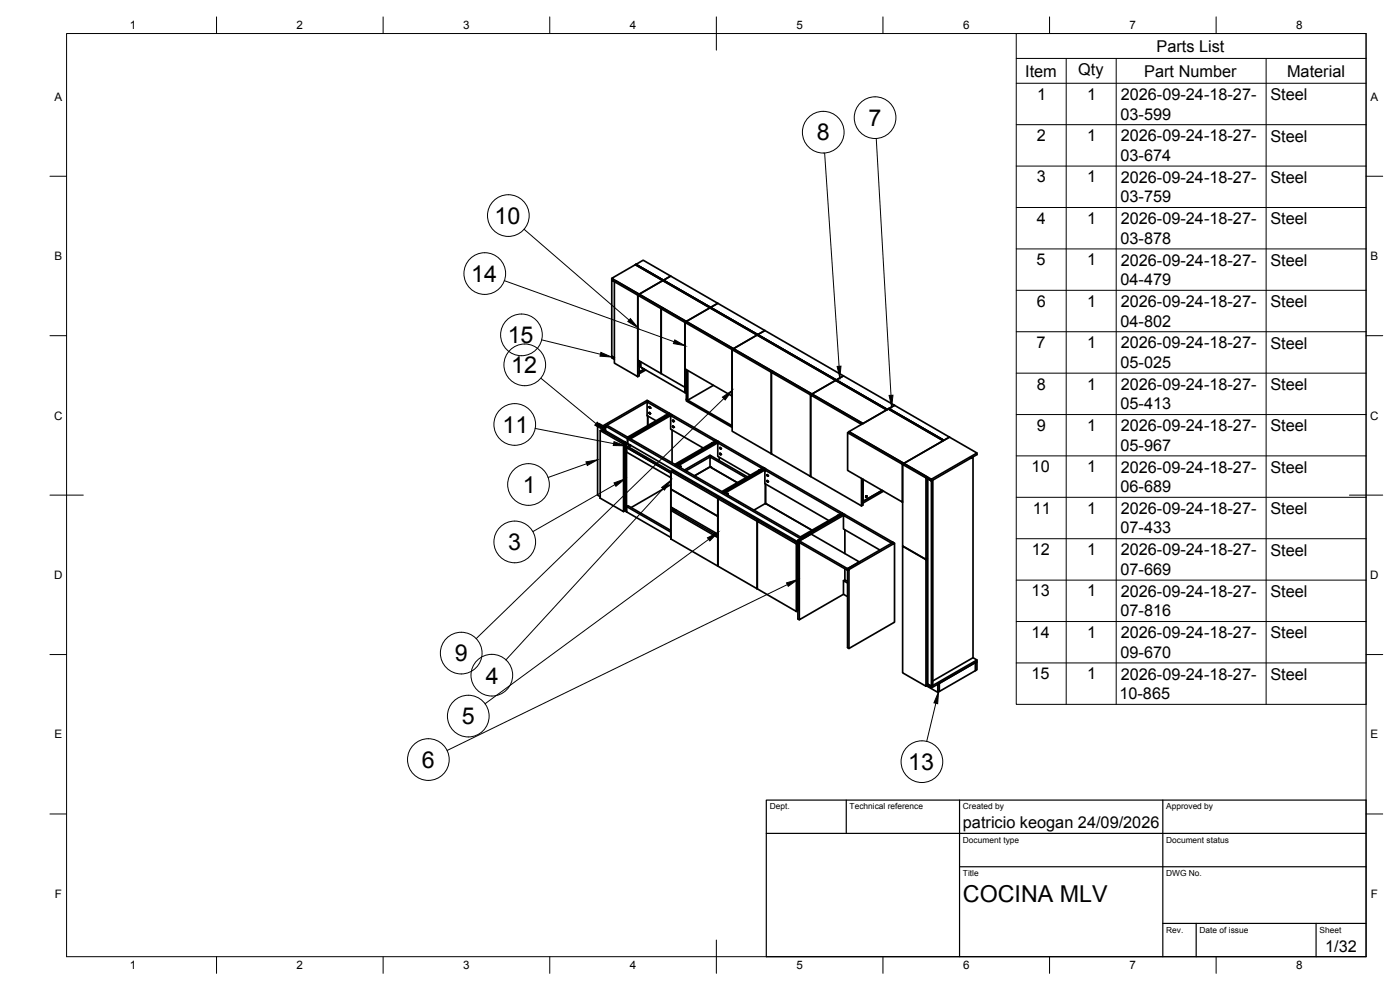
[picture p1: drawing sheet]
<svg xmlns="http://www.w3.org/2000/svg" width="420mm" height="297mm" viewBox="0 0 420 297" stroke-linecap="round" stroke-linejoin="round" font-family="sans-serif">
<!-- layer: Visible -->
<g fill="#000">
<circle cx="190.9" cy="79.3" r=".25"/>
<circle cx="199.1" cy="84.1" r=".25"/>
<circle cx="188.3" cy="131.2" r=".25"/>
<circle cx="188.8" cy="131.4" r=".25"/>
<circle cx="188.8" cy="133.5" r=".25"/>
<circle cx="195.1" cy="122.5" r=".25"/>
<circle cx="201.9" cy="126.1" r=".25"/>
<circle cx="291.3" cy="137.3" r=".25"/>
<circle cx="291.3" cy="137.5" r=".25"/>
<circle cx="291.5" cy="137.4" r=".25"/>
<circle cx="213.2" cy="140.2" r=".25"/>
</g>
<g fill="none" stroke="#000" stroke-width=".51">
<path d="M190.7 79.4l8.2 4.8M190.7 79.4l8.2 4.8-7.1 4.1M190.7 79.4l-7.1 4.1 8.2 4.8M190.7 79.4l22.5 12.9-.1 .1M190.9 79.3l8.2 4.8M190.9 79.3l2.1-1.2 8.3 4.7-2.2 1.3M183.6 83.5v.5l.8 .5M184.4 84.5l7 4v24.5l-7-4zM184.4 84.5l.4-.2 7 4M184.4 84.5l-.8-.5v22.9l.8 .4-.8-.4v.5l.8 .4M191.5 88.6l6.9 4v19.5l-6.9-4zM191.8 88.3l-.4 .2"/>
<path d="M191.8 88.3l7.1-4.1 14.2 8.2-7.1 4.1zM191.9 88.3l6.9 4.1M191.9 88.3l-.4 .3M198.5 92.6l7 4.1v19.5l-7-4.1zM198.5 92.6l.4-.2 7.1 4.1-.5 .2M198.8 92.3l-.4 .3M198.9 84.2l14.2 8.2M199.1 84.1l14.2 8.1M199.1 84.1l2.2-1.3 14.1 8.2-2.1 1.2M199.1 84.1l14.1 8.2M205.6 96.7l14.1 8.2v13.9l-14.1-8.1zM205.6 96.7l.4-.2 14.1 8.2"/>
<path d="M213.1 92.4l14.1 8.1M213.1 92.4l14.1 8.1-7.1 4.2M213.1 92.4l-7.1 4 14.1 8.3M213.1 92.4l37.9 21.6-.2 .1M213.2 92.3l14.2 8.1zM213.2 92.3h.1M213.3 92.2l14.1 8.2M213.3 92.2l2.1-1.2 14.2 8.2-2.2 1.2M191.8 111.6l1.6-.8-1.6 .8v-3.3v4.5l-.4 .2M191.8 111.6h.1M191.8 109.8l.5 .3v-1.6v1.6l13.2 7.7v-1.6M192.6 110.3l.2 .1"/>
<path d="M192.7 110.4h.1M192.8 110.4h.1M193.8 111l-2 1.1M198.5 112l-.1 .1M206 115.9l-.5 .3M206.4 111.2v8.9M214.1 115.6l-7.7 4.5-.4-.3v-8.9v7.1l-.5-.3M219.7 118.8v8.9l-13.7-7.9v.5l13.7 7.9M219.7 104.9l11.8 6.8v24.4l-11.8-6.7zM219.7 118.8h.1M220.1 104.6l-.4 .3M220.2 104.7l11.7 6.8"/>
<path d="M220.2 104.7l-.5 .2M227.2 100.5l23.6 13.6-7.1 4.2M227.2 100.5l-7.1 4.1 23.6 13.6M227.2 100.5l23.6 13.6M227.4 100.4l23.6 13.6M227.4 100.4l2.2-1.2 23.5 13.6-2.1 1.2M227.4 100.4h.1M231.5 111.7l11.7 6.8v24.4l-11.7-6.7zM231.9 111.4l-.4 .3M231.9 111.5l11.8 6.8M231.9 111.5l-.4 .2M243.3 118.5l.4-.2 15.3 8.8"/>
<path d="M243.7 118.2l-.5 .3M243.7 118.2l7.1-4.1 15.3 8.9-7.1 4.1zM243.7 118.2v.1M250.8 114.1l15.3 8.9M251 114l15.3 8.9M251 114l2.1-1.2 15.4 8.8-2.2 1.3M251 114l15.3 8.9-15.5-8.8M179.3 127.3l.5-.2 1.6 .9v1.4v-1.4l13.2-7.6-.4-.3-13.2 7.7 .4 .2-.4 .3M180.1 129.2l7 4v20.3l-7-4zM180.1 129.2l.5-.2 7 4v20.3l-.5 .2M181 129.2v-.9l-1.7-1v21.3l.8 .4M181.7 129.3v-1.5l6.6 3.9v1.4l-.7-.3"/>
<path d="M181.7 127.8l.5-.2 6.6 3.8-.5 .3 .5-.3M181.7 129.3l5.8 3.3M181.7 129.3l-.3 .1M187.2 132.7h.1M187.2 132.6l.4 .2M187.2 132.6v.2M187.3 132.6l.3 .2M187.3 132.7l.3 .1M187.3 132.6h-.1M187.3 132.6h.1M187.5 132.5l-.2 .1M187.6 134h.1"/>
<path d="M187.6 133l-.5 .2M187.6 132.8h-.3M187.6 134l-.1 19.3M187.6 134l13.8 8v19.3M187.6 134l.4 .2v19.4l-.4-.3zM187.6 132.8h.1M187.7 132.7h.1M188 134.2l13.3 7.7v1.4l-13.3-7.7zM188.3 131.2l12.6-7.2 .4 .2-12.5 7.2zM188.3 133.1l-.7 .4 13.8 7.9 .4-.2 14.1 8.2M188.3 133.1v-1.4l51.9 29.9 .4-.2M188.3 133.1l-.7 .4v.5"/>
<path d="M188.3 133.1l.7 .4M188.7 133.6h.1M188.7 133.5l.1 .2h.3M188.8 131.4l12.5-7.2 .4 .2-12.5 7.3zM188.8 131.4l51.8 30M188.8 133.5l.3 .2M188.8 133.5l.4 .2M188.8 133.5v.1M189.1 133.4h-.3M189.2 133.7h-.1M189.2 133.7l50.1 28.8h-.2M189.2 133.6h.1"/>
<path d="M194.2 120.6l.4-.2 6.3 3.6-.5 .2-6.2-3.6v4.1l2.7 1.5M194.4 124.8v2.9M194.8 123.9l.4 .1M194.8 122.1l.4 .2M194.8 123.9l.2 .3 .2-.1M194.8 122.2l.2 .3 .2-.1M194.8 123.8h.2l.2 .2M194.8 122.1l.2-.1 .2 .3M194.8 123.9l.4 .2M194.8 122.2l.4 .2M194.8 122.1v.1M194.8 123.9h.1"/>
<path d="M194.8 122.2l.4 .1M194.8 122h.1M194.8 123.7v.1M194.9 123.9h.1M194.9 122.1h.1M195.1 124.2h.1M195.1 122.3h.1M195.1 124v.1M199.5 124.7h.1M199.6 124.7h-.1M201.3 124.7l.4-.3 13.3 7.7-.4 .3-13.3-7.7v4.1l9.7 5.6M201.7 129v9.9"/>
<path d="M201.9 128l.1 .3 .2-.1M201.9 126.3l.1 .2h.2M201.9 128l.3 .2M201.9 126.2l.3 .3M201.9 126.2h.1M201.9 127.9v.1M201.9 126.2l.3 .2M201.9 127.8v.1M201.9 128h.1M201.9 127.8l.3 .3zM201.9 126.1l.3 .3zM202.2 126.5h.1"/>
<path d="M202.2 128.3h.1M202.2 126.4h.1M202.2 128.1v.1M202.5 139.3l12.5-7.2 .4 .3-12.5 7.2zM202.9 139.6l12.5-7.2 .4 .2-12.5 7.2zM204.3 139.9h.1M204.3 140h.1M204.3 140l-.4 .2M204.3 139.9h-.2l-.1 .2M213.1 137.1l.4-.3 10.8 6.3M213.6 132.9h.1M215.4 132.9l.4-.3 13.3 7.7-.4 .2-13.3-7.6v4l9.8 5.7"/>
<path d="M215.8 137.2v1M216 136.1l.4 .2M216 134.4l.4 .1M216 136.2l.2 .2h.2M216 136.1l.2-.1 .2 .3M216 134.3h.2l.2 .3M216 136.2l.4 .1M216 134.4l.3 .3zM216 134.4h.1M216 136.1h.1M216 136h.1M216 134.3h.1"/>
<path d="M216.1 136.1h.1M216.1 134.4h.1M216.3 136.4h.1M216.3 134.7h.1M216.4 134.5v.1M231.5 136.1h.1M254.4 129.8l16.4 9.5v11.4l-16.4-9.6zM254.8 129.5v.1M254.8 129.6l16.5 9.5M254.8 129.6l-.4 .2M258.6 127.3l-15.3-8.8v24.5l15.3 8.8M266.6 122.7l16.5 9.5-11.8 6.9 13.6-7.9"/>
<path d="M266.6 122.7l-11.8 6.8 24.7 14.3 13.7-7.9-8.3-4.7M266.6 122.7l16.5 9.5M266.8 122.6l16.4 9.5-16.6-9.4M266.8 122.6l16.5 9.5M266.8 122.6l1.7-1 16.4 9.6M270.9 139.3l7 4.1v24.4l-7-4zM270.9 139.3l.4-.2 7 4v24.5l-.4 .2M271.3 139.1l-.5 .2M284.9 131.2l-1.6 .9M291.3 137.5l-11.8 6.8-1.2-.7v61.6M291.3 137.3l.2-.2-.2 .4zM291.4 137.3l-.1 .1"/>
<path d="M291.5 137.3l-.2 .1M291.5 137.1h.1M292 137.1v60.2l-12 7M293.2 135.9v.5l-1.7 1v-.3l-.2 .4M188 152l13.3 7.6v1.7l-13.3-7.7zM188 152l.4-.3 12.9 7.5M201.3 145.4l-11.9 6.9M201.4 141.4l14 8.2v5.3l-14-8.1zM201.4 146.8l14 8.1v5.4l-14-8.2zM201.4 153.1l14 8.2v8.5l-14-8.1zM201.4 153.1l.4-.2 13.7 7.9v-.6M201.4 146.8h.1"/>
<path d="M201.7 152.4v.5M202.2 152.6v.5M203 153.1l-.5 .2M204 140.1v.1M204.3 140l-.3 .2M204.3 140l-.1 .3M205.4 141l7.7-4.4 .4 .2-7.7 4.5M213.1 140.1h.1M213.1 140.1v-3l10.8 6.2M213.1 140.1l-4.7 2.7 4.7-2.7 8.2 4.7M213.1 140.1l8.2 4.7M215.5 149.6l11.7 6.8v20.2l-11.7-6.7z"/>
<path d="M215.5 149.6l.4-.2 11.7 6.8M215.5 154.8l-.1 .1M215.5 154.9h-.1M215.9 149.3l-.5 .3M216.6 147.5l12.5-7.2 .5 .2-12.5 7.3zM217.1 147.8l12.5-7.3 .4 .3-12.5 7.2zM218.1 148.3h.1M218.4 148.2l-.3 .1M218.4 148h.1M218.4 148.2h.1M218.4 148.2l-.3 .2M218.5 148.1l-.2 .4"/>
<path d="M218.5 148.1l-.4 .2M218.5 148.1l-.2-.1-.2 .3M227.3 156.4l11.7 6.8v20.3l-11.7-6.8zM227.3 156.4l.4-.2 11.7 6.7v20.3l-.4 .3M227.6 156.2l-.4 .2M227.8 141h.1M227.8 141l-.1 .1M229.6 141l.4-.2 22.7 13.1-.4 .2-22.7-13.1v4.1l19.2 11.1M229.7 151h.1M229.7 151.1l-3.4 2M229.7 145.2v5.8l14 8.1-14-8zM229.8 151.1h.1"/>
<path d="M229.9 151.1h.1M230.1 142.6l.2 .3 .2-.1M230.1 142.5l.2-.1 .2 .3M230.1 144.3l.3 .3zM230.1 142.5l.4 .2M230.1 142.6l.4 .2M230.2 144.3l.3 .2M230.2 142.6l.3 .1M230.2 144.2h.1M230.2 144.2l.3 .3zM230.2 142.4h.1M230.2 144.3h.1"/>
<path d="M230.2 142.5v.1M230.4 144.6h.1M230.5 142.9h-.1M230.5 142.7v.1M230.5 144.4v.1M243.3 142.9h-.1M251.4 154.7h.1M251.4 154.6l-.1 .1M253.1 154.6l.5-.2 14.4 8.3-.4 .3-14.5-8.4v4.1l11 6.3M253.6 159v7.1M258.6 143.6v8.2M259 150.4l5.7-3.3-5.7 3.3v-6.6v7.7l-.4 .3"/>
<path d="M259 150.4h.1M259.8 149.2h.1M259.9 148.8l.1 .4zM260 148.8l.2 .1-.2 .3M260 148.8l-.1 .4v-.4M260 149.1h.1M260.1 148.8h.1M265.2 147.4l-6.2 3.5M270.9 150.6l-.1 .1M278.3 143.1l-.4 .3M278.3 143.6l1.2 .7v61.6l-1.2-.7zM279.5 143.8v.5l.5-.3v61.7l-.5 .2"/>
<path d="M215.5 160.2l-.1 .1M215.5 161.2l-.1 .1M215.5 169.8h-.1M227.3 176.6h-.1M239 162.7h.1M239.1 162.5l.4 .3-.4-.2v.2h.3l-.3-.2M239.1 162.5v.1M239.1 162.6h.1M239.4 163.9h.1M239.4 162.9l-.4 .3M239.4 163.4l.1 .5M239.5 163.9l-.1 19.3"/>
<path d="M239.5 162l.4 .3M239.9 162.3l13.7-7.9-.5-.3-13.6 7.9v23.7l.4 .3M239.9 162.3v23.7l13.2-7.7M239.9 162.3l3.5-2.1 14.5 8.4-3.5 2zM239.9 162.3v.5l14.5 8.3v-.5l.4 .3M240.2 161.1l12.5-7.2 .4 .2-12.5 7.3zM253.1 174.2l.5-.2 .8 .4M253.6 170.7v3.3M254.4 174.9l-1.3-.7v4.1l1.3 .7M254.8 170.9l13.7-7.9v23.7l-13.7 7.9zM268.5 163l-.5-.3-13.6 7.9v23.7l.4 .3M270.9 163.9l7 4v38l-7-4z"/>
<path d="M271 163.8l-.1 .1M278.2 167.6l.1 38.1-.4 .2M278.3 167.7l-.4 .2M292 197.3l1.2 .7-13.7 7.9-1.2-.7M292.8 198.8l.4-.3v2.5l-.4 .2zM293.2 198v.5l-13.7 7.9-1.2-.7M278.1 205.8l3.4 1.9v-2.4l.4-.3v2.5l-.4 .2M278.3 205.2h.1M279.5 205.9v.5M281.9 205l10.9-6.2v2.4l-10.9 6.3z"/>
</g>
<!-- layer: Visible Narrow -->
<g fill="none" stroke="#000" stroke-width=".3">
<path d="M192.6 110.3l.1 .1M187.2 132.7h.1M187.3 132.6h.1M187.5 132.6l.1 .1M187.6 132.8l-.2 .1M187.6 132.8h.1M187.7 132.7l-.1 .1M188.7 133.6l.4 .2M188.8 133.5h.1M189.1 133.5h.1M189.2 133.7h.1M189.2 133.6v.1"/>
<path d="M194.8 122.2h.1M194.8 123.9h.1M194.8 122l.4 .3M194.8 123.7l.4 .3M195.2 122.4h.1M195.2 124.1h.1M195.2 122.4h-.1M195.2 124.1l-.1 .1M199.6 124.7h-.1M201.9 126.2h.1M201.9 128h.1M201.9 126.1l.3 .3"/>
<path d="M201.9 127.8l.3 .3M202.2 126.5h.1M202.2 128.2h.1M202.2 126.4v.1M202.2 128.2v.1M204.3 139.8l-.4 .3M213.7 132.8h.1M216 134.4h.1M216 136.2h.1M216.1 134.2l.3 .3M216.1 136l.3 .3M216.4 134.6h.1"/>
<path d="M216.4 136.4h.1M216.4 134.6l-.1 .1M216.4 136.3l-.1 .1M204.3 140h.1M218.4 148l-.3 .3M218.4 148.2h.1M227.9 141h-.1M230.1 142.6h.1M230.1 144.3h.1M230.2 144.3h.1M230.2 142.6h.1M230.2 142.4l.3 .3"/>
<path d="M230.2 144.1l.3 .3M230.5 142.8h.1M230.5 144.5h.1M230.5 142.8v.1M230.5 144.5v.1M251.4 154.6h.1M259.9 148.8l-.1 .4M260 149.2h.1M260 148.8h.1M260 148.7h.1M239 162.7h.1M239.1 162.5v.1"/>
<path d="M239.4 162.5l.1 .1M239.4 162.8h-.3"/>
</g>
<!-- layer: BORDER -->
<g fill="none" stroke="#000" stroke-width=".3">
<path d="M20 10.1h390v276.9h-390zM65 5.1v5M115 5.1v5M165 5.1v5M215 5.1v10M265 5.1v5M315 5.1v5M365 5.1v5M15 52.9h5M410 52.9h5M15 100.7h5M410 100.7h5"/>
<path d="M15 148.6h10M405 148.6h10M15 196.4h5M410 196.4h5M15 244.2h5M410 244.2h5M65 287v5M115 287v5M165 287v5M215 282.1v9.9M265 287v5M315 287v5"/>
<path d="M365 287v5"/>
</g>
<!-- layer: TITLEBLOCK -->
<path d="M230 240.1h180v46.9h-180zM230 250h180M254 240.1v9.9M288 240.1v46.9M349 240.1v46.9M288 260.1h122M349 277.1h61M359 277.1v9.9M395 277.1v9.9" fill="none" stroke="#000" stroke-width=".36"/>
<!-- layer: Parts Lists -->
<g fill="none" stroke="#000" stroke-width=".3">
<path d="M305 10.1h105v201.2h-105zM305 17.5h105M320 17.5v193.8M335 17.5v193.8M380 17.5v193.8M305 25h105M305 37.4h105M305 49.8h105M305 62.3h105M305 74.7h105M305 87.1h105M305 99.5h105"/>
<path d="M305 112h105M305 124.4h105M305 136.8h105M305 149.2h105M305 161.6h105M305 174.1h105M305 186.5h105M305 198.9h105"/>
</g>
<!-- layer: Balloons -->
<g fill="none" stroke="#000" stroke-width=".3">
<circle cx="247.1" cy="39.7" r="6.3"/>
<circle cx="262.6" cy="35.3" r="6.3"/>
<circle cx="152.6" cy="64.7" r="6.3"/>
<circle cx="145.5" cy="82.1" r="6.3"/>
<circle cx="156.5" cy="100.5" r="6.3"/>
<circle cx="157.5" cy="109.5" r="6.3"/>
<circle cx="154.5" cy="127.4" r="6.3"/>
<circle cx="158.6" cy="145.4" r="6.3"/>
<circle cx="154.5" cy="162.6" r="6.3"/>
<circle cx="138.4" cy="196" r="6.3"/>
<circle cx="140.5" cy="214.9" r="6.3"/>
<circle cx="147.6" cy="202.6" r="6.3"/>
<circle cx="128.6" cy="227.9" r="6.3"/>
<circle cx="276.7" cy="228.5" r="6.3"/>
</g>
<!-- layer: 0 -->
<g fill="#000" stroke="#000" stroke-width=".3">
<path d="M189.2 95.6l2.3 2.7-3.1-1.8zM180.3 105.7l3.3 1.4-3.5-.2zM202.5 102l3.1 1.7-3.5-.6zM216.8 119.2l2.9-2.1-2.1 2.9zM251.2 109.9h1.2l-.3 3.5zM266.8 118.6h1.2l-.4 3.5zM175.9 138.6l3.4-.6-3 1.7zM179.2 126.7l2.4 2.6-3.1-1.7zM184.3 132.5l3.3 1.3-3.6-.1zM184.3 144.9l3.3-1.2-2.8 2.2zM198.6 146.3l2.8-2.2-2 3zM212.3 161.4l3.2-1.6-2.5 2.5z"/>
<path d="M236.1 174.9l3.4-1-2.9 2zM281.7 207.6l-.3 3.5-1.1-.2z"/>
</g>
<g fill="none" stroke="#000" stroke-width=".3">
<path d="M247.5 45.9l4.3 64M263 41.6l4.4 77M157.3 68.8l31.5 27.2M151.4 84.2l50.9 18.3M162.3 113.5l16.6 13.6M162.6 102l17.6 4.3M217.2 119.6l-74.3 72M160.6 128.6l23.6 4.5M176.1 139.1l-11.6 4.2M184.6 145.4l-24.7 14.1M199 146.7l-47.2 51.3M212.7 161.8l-67.1 49.4"/>
<path d="M236.3 175.4l-102.1 49.8M280.9 211l-2.8 11.5"/>
</g>
<g font-size="7">
<text x="260.7" y="37.8">7</text>
<text x="245.1" y="42.1">8</text>
<text x="148.4" y="67.2">10</text>
<text x="141.4" y="84.6">14</text>
<text x="152.4" y="103">15</text>
<text x="153.4" y="112">12</text>
<text x="150.9" y="129.9">11</text>
<text x="156.9" y="147.9">1</text>
<text x="152.5" y="165.1">3</text>
<text x="136.5" y="198.4">9</text>
<text x="145.8" y="205.1">4</text>
<text x="138.6" y="217.3">5</text>
<text x="126.6" y="230.4">6</text>
<text x="272.6" y="231">13</text>
<text x="289" y="270.6">COCINA MLV</text>
</g>
<g font-size="4.9">
<text x="347.1" y="15.5">Parts List</text>
<text x="307.7" y="23">Item</text>
<text x="323.6" y="22.5">Qty</text>
<text x="343.4" y="23">Part Number</text>
<text x="386.3" y="23">Material</text>
<text x="311.3" y="29.9">1</text>
<text x="326.3" y="29.9">1</text>
<text x="336.3" y="35.9">03-599</text>
<text x="336.3" y="30">2026-09-24-18-27-</text>
<text x="381.3" y="30">Steel</text>
<text x="311.2" y="42.3">2</text>
<text x="326.3" y="42.3">1</text>
<text x="336.3" y="42.4">2026-09-24-18-27-</text>
<text x="381.3" y="42.5">Steel</text>
<text x="336.3" y="48.3">03-674</text>
<text x="311.1" y="54.7">3</text>
<text x="326.3" y="54.7">1</text>
<text x="336.3" y="54.8">2026-09-24-18-27-</text>
<text x="381.3" y="54.9">Steel</text>
<text x="336.3" y="60.7">03-759</text>
<text x="311.2" y="67.2">4</text>
<text x="326.3" y="67.2">1</text>
<text x="336.3" y="67.3">2026-09-24-18-27-</text>
<text x="381.3" y="67.3">Steel</text>
<text x="336.3" y="73.1">03-878</text>
<text x="311.1" y="79.6">5</text>
<text x="326.3" y="79.6">1</text>
<text x="336.3" y="79.7">2026-09-24-18-27-</text>
<text x="381.3" y="79.7">Steel</text>
<text x="336.3" y="85.5">04-479</text>
<text x="311.1" y="92">6</text>
<text x="326.3" y="92">1</text>
<text x="336.3" y="92.1">2026-09-24-18-27-</text>
<text x="381.3" y="92.2">Steel</text>
<text x="336.3" y="98">04-802</text>
<text x="311.1" y="104.4">7</text>
<text x="326.3" y="104.4">1</text>
<text x="336.3" y="104.5">2026-09-24-18-27-</text>
<text x="381.3" y="104.6">Steel</text>
<text x="336.3" y="110.4">05-025</text>
<text x="311.1" y="116.9">8</text>
<text x="326.3" y="116.9">1</text>
<text x="336.3" y="117">2026-09-24-18-27-</text>
<text x="381.3" y="117">Steel</text>
<text x="336.3" y="122.8">05-413</text>
<text x="311.1" y="129.3">9</text>
<text x="326.3" y="129.3">1</text>
<text x="336.3" y="129.4">2026-09-24-18-27-</text>
<text x="381.3" y="129.4">Steel</text>
<text x="336.3" y="135.2">05-967</text>
<text x="309.6" y="141.7">10</text>
<text x="326.3" y="141.7">1</text>
<text x="336.3" y="141.8">2026-09-24-18-27-</text>
<text x="381.3" y="141.8">Steel</text>
<text x="336.3" y="147.7">06-689</text>
<text x="309.9" y="154.1">11</text>
<text x="326.3" y="154.1">1</text>
<text x="336.3" y="154.2">2026-09-24-18-27-</text>
<text x="381.3" y="154.3">Steel</text>
<text x="336.3" y="160.1">07-433</text>
<text x="309.6" y="166.5">12</text>
<text x="326.3" y="166.5">1</text>
<text x="336.3" y="166.7">2026-09-24-18-27-</text>
<text x="381.3" y="166.7">Steel</text>
<text x="336.3" y="172.5">07-669</text>
<text x="309.6" y="179">13</text>
<text x="326.3" y="179">1</text>
<text x="336.3" y="179.1">2026-09-24-18-27-</text>
<text x="381.3" y="179.1">Steel</text>
<text x="336.3" y="184.9">07-816</text>
<text x="309.6" y="191.4">14</text>
<text x="326.3" y="191.4">1</text>
<text x="336.3" y="191.5">2026-09-24-18-27-</text>
<text x="381.3" y="191.5">Steel</text>
<text x="336.3" y="197.3">09-670</text>
<text x="309.6" y="203.8">15</text>
<text x="326.3" y="203.8">1</text>
<text x="336.3" y="203.9">2026-09-24-18-27-</text>
<text x="381.3" y="204">Steel</text>
<text x="336" y="209.8">10-865</text>
<text x="289" y="248.5">patricio keogan 24/09/2026</text>
<text x="397.7" y="285.7">1/32</text>
</g>
<g font-size="3.5">
<text x="39" y="8.8">1</text>
<text x="89" y="8.8">2</text>
<text x="139" y="8.8">3</text>
<text x="189" y="8.8">4</text>
<text x="239" y="8.8">5</text>
<text x="289" y="8.8">6</text>
<text x="339" y="8.8">7</text>
<text x="389" y="8.8">8</text>
<text x="16.3" y="30.2">A</text>
<text x="411.3" y="30.2">A</text>
<text x="16.3" y="78">B</text>
<text x="411.3" y="78">B</text>
<text x="16.2" y="125.9">C</text>
<text x="411.2" y="125.9">C</text>
<text x="16.2" y="173.7">D</text>
<text x="411.2" y="173.7">D</text>
<text x="16.3" y="221.6">E</text>
<text x="411.3" y="221.6">E</text>
<text x="16.4" y="269.4">F</text>
<text x="411.4" y="269.4">F</text>
<text x="39" y="290.8">1</text>
<text x="89" y="290.8">2</text>
<text x="139" y="290.8">3</text>
<text x="189" y="290.8">4</text>
<text x="239" y="290.8">5</text>
<text x="289" y="290.8">6</text>
<text x="339" y="290.8">7</text>
<text x="389" y="290.8">8</text>
</g>
<g font-size="2.5">
<text x="231" y="242.9">Dept.</text>
<text x="255" y="242.9">Technical reference</text>
<text x="289" y="242.9">Created by</text>
<text x="350" y="242.9">Approved by</text>
<text x="289" y="252.8">Document type</text>
<text x="350" y="252.8">Document status</text>
<text x="289" y="262.9">Title</text>
<text x="350" y="262.9">DWG No.</text>
<text x="350" y="279.9">Rev.</text>
<text x="360" y="279.9">Date of issue</text>
<text x="396" y="279.9">Sheet</text>
</g>
</svg>
